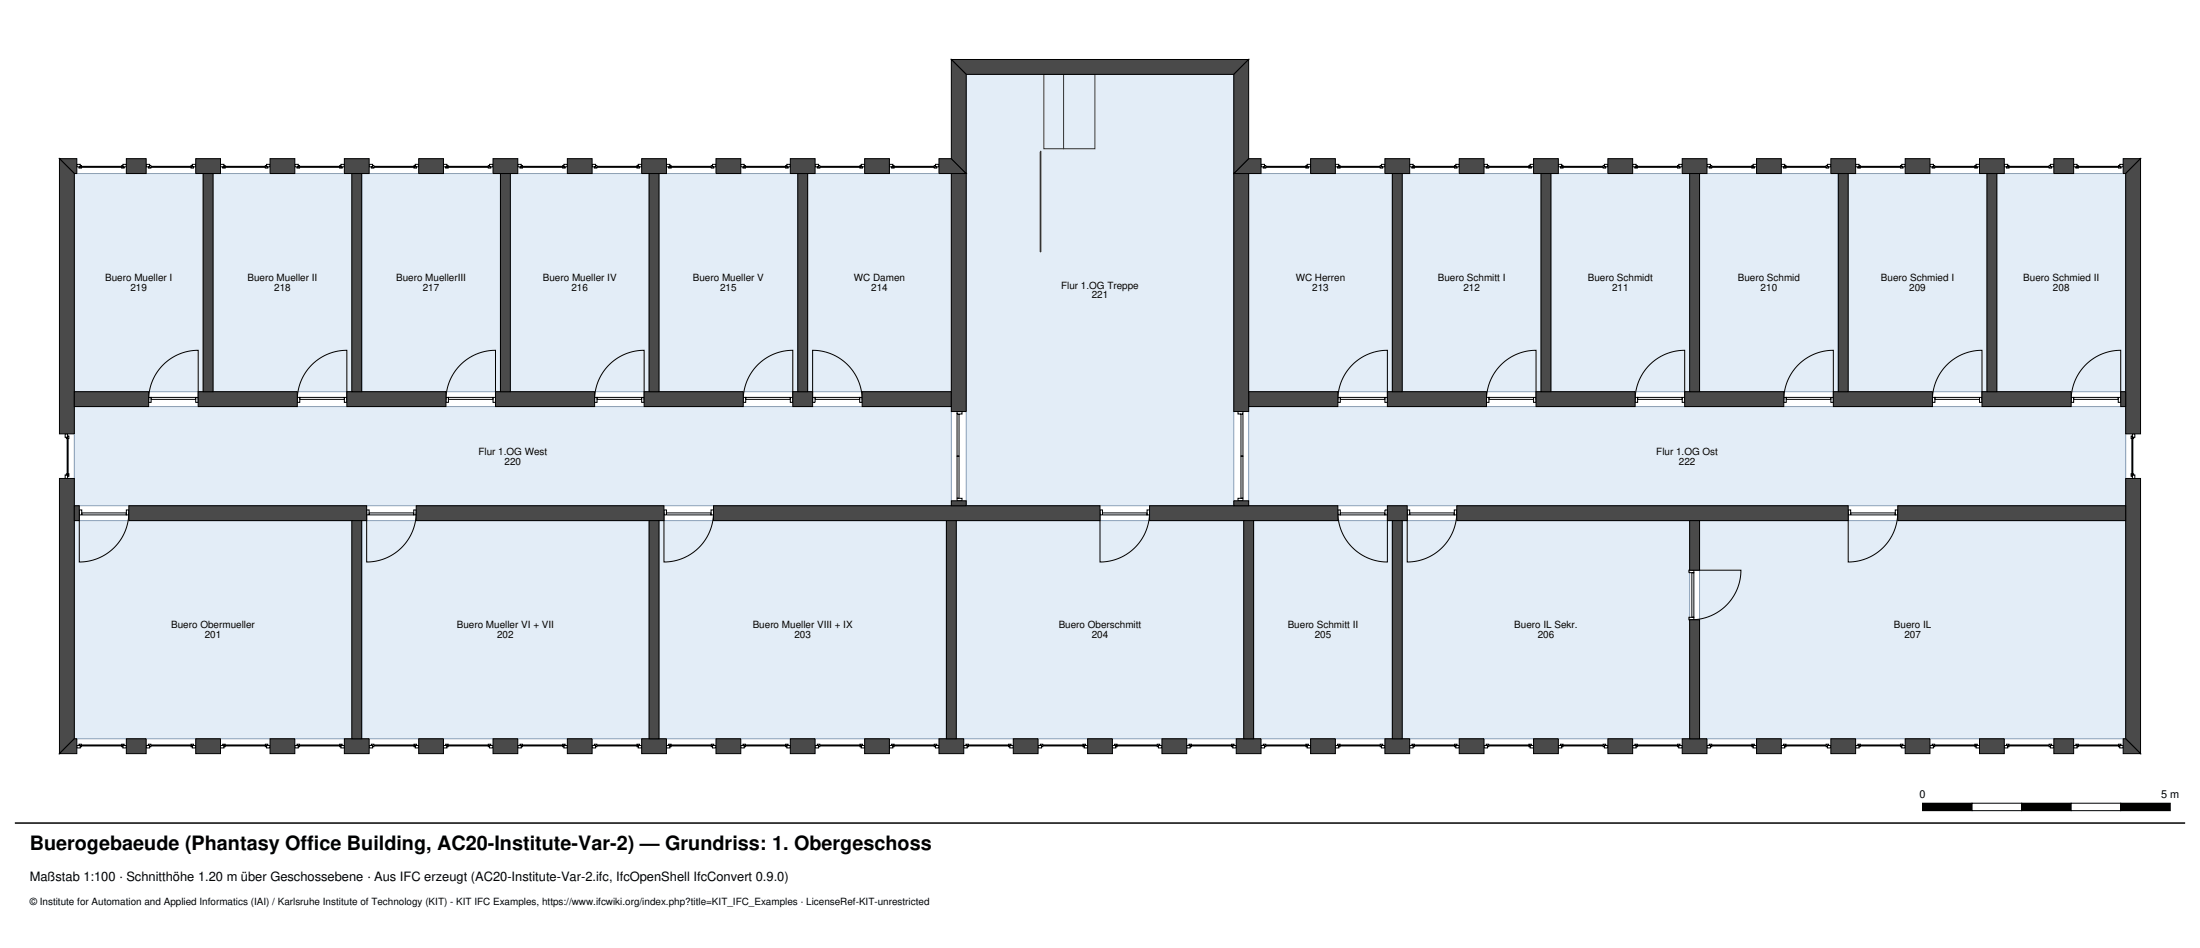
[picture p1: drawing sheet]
<svg xmlns="http://www.w3.org/2000/svg" width="444mm" height="191mm" viewBox="0 0 444 191" stroke-linecap="round" stroke-linejoin="round" font-family="sans-serif">
<path d="M15 82h177v20h-177z" fill="#e3edf7"/>
<path d="M15 82h177v20h-177z" fill="none" stroke="#8aa0b8" stroke-width=".2"/>
<path d="M163 35h29v44h-29z" fill="#e3edf7"/>
<path d="M163 35h29v44h-29z" fill="none" stroke="#8aa0b8" stroke-width=".2"/>
<path d="M252 35h29v44h-29z" fill="#e3edf7"/>
<path d="M252 35h29v44h-29z" fill="none" stroke="#8aa0b8" stroke-width=".2"/>
<path d="M252 82h177v20h-177z" fill="#e3edf7"/>
<path d="M252 82h177v20h-177z" fill="none" stroke="#8aa0b8" stroke-width=".2"/>
<path d="M313 35h28v44h-28z" fill="#e3edf7"/>
<path d="M313 35h28v44h-28z" fill="none" stroke="#8aa0b8" stroke-width=".2"/>
<path d="M195 15h54v87h-54z" fill="#e3edf7"/>
<path d="M195 15h54v87h-54z" fill="none" stroke="#8aa0b8" stroke-width=".2"/>
<path d="M343 105h86v44h-86z" fill="#e3edf7"/>
<path d="M343 105h86v44h-86z" fill="none" stroke="#8aa0b8" stroke-width=".2"/>
<path d="M283 105h58v44h-58z" fill="#e3edf7"/>
<path d="M283 105h58v44h-58z" fill="none" stroke="#8aa0b8" stroke-width=".2"/>
<path d="M343 35h28v44h-28z" fill="#e3edf7"/>
<path d="M343 35h28v44h-28z" fill="none" stroke="#8aa0b8" stroke-width=".2"/>
<path d="M15 35h26v44h-26z" fill="#e3edf7"/>
<path d="M15 35h26v44h-26z" fill="none" stroke="#8aa0b8" stroke-width=".2"/>
<path d="M43 35h28v44h-28z" fill="#e3edf7"/>
<path d="M43 35h28v44h-28z" fill="none" stroke="#8aa0b8" stroke-width=".2"/>
<path d="M73 35h28v44h-28z" fill="#e3edf7"/>
<path d="M73 35h28v44h-28z" fill="none" stroke="#8aa0b8" stroke-width=".2"/>
<path d="M133 35h28v44h-28z" fill="#e3edf7"/>
<path d="M133 35h28v44h-28z" fill="none" stroke="#8aa0b8" stroke-width=".2"/>
<path d="M193 105h58v44h-58z" fill="#e3edf7"/>
<path d="M193 105h58v44h-58z" fill="none" stroke="#8aa0b8" stroke-width=".2"/>
<path d="M15 105h56v44h-56z" fill="#e3edf7"/>
<path d="M15 105h56v44h-56z" fill="none" stroke="#8aa0b8" stroke-width=".2"/>
<path d="M403 35h26v44h-26z" fill="#e3edf7"/>
<path d="M403 35h26v44h-26z" fill="none" stroke="#8aa0b8" stroke-width=".2"/>
<path d="M73 105h58v44h-58z" fill="#e3edf7"/>
<path d="M73 105h58v44h-58z" fill="none" stroke="#8aa0b8" stroke-width=".2"/>
<path d="M133 105h58v44h-58z" fill="#e3edf7"/>
<path d="M133 105h58v44h-58z" fill="none" stroke="#8aa0b8" stroke-width=".2"/>
<path d="M373 35h28v44h-28z" fill="#e3edf7"/>
<path d="M373 35h28v44h-28z" fill="none" stroke="#8aa0b8" stroke-width=".2"/>
<path d="M283 35h28v44h-28z" fill="#e3edf7"/>
<path d="M283 35h28v44h-28z" fill="none" stroke="#8aa0b8" stroke-width=".2"/>
<path d="M253 105h28v44h-28z" fill="#e3edf7"/>
<path d="M253 105h28v44h-28z" fill="none" stroke="#8aa0b8" stroke-width=".2"/>
<path d="M103 35h28v44h-28z" fill="#e3edf7"/>
<path d="M103 35h28v44h-28z" fill="none" stroke="#8aa0b8" stroke-width=".2"/>
<path d="M214.6 15v15h6.4v-15h-10.3v15h3.9M209.9 30.5h.2v20.3h-.2v-20.2" fill="none" stroke="#333" stroke-width=".2"/>
<path d="M29.5 33.1h.7v.3h.2v.5h-.5v-.3h-.4zM38.6 33.4h.2v-.3h.7v.5h-.4v.3h-.5v-.3h.5h-.5zM29.9 33.6h.3v-.2zM30.2 33.6h.2zM38.8 33.4v.2z" fill="#fff"/>
<path d="M29.5 33.1h.7v.3h.2v.5h-.5v-.3h-.4zM30.2 33.4v.2h-.3M30.2 33.6h.2M38.6 33.6v-.2h.2v-.3h.7v.5h-.4v.3h-.5v-.3h.5M38.8 33.4v.2" fill="none" stroke="#000" stroke-width=".2"/>
<path d="M30.4 33.5h8.2v.2h-8.2z" fill="#fff"/>
<path d="M30.4 33.5h8.2v.2h-8.2z" fill="none" stroke="#000" stroke-width=".2"/>
<path d="M44.5 33.1h.7v.3h.2v.5h-.5v-.3h-.4zM53.6 33.4h.2v-.3h.7v.5h-.4v.3h-.5v-.3h.5h-.5zM44.9 33.6h.3v-.2zM45.2 33.6h.2zM53.8 33.4v.2z" fill="#fff"/>
<path d="M44.5 33.1h.7v.3h.2v.5h-.5v-.3h-.4zM45.2 33.4v.2h-.3M45.2 33.6h.2M53.6 33.6v-.2h.2v-.3h.7v.5h-.4v.3h-.5v-.3h.5M53.8 33.4v.2" fill="none" stroke="#000" stroke-width=".2"/>
<path d="M45.4 33.5h8.2v.2h-8.2z" fill="#fff"/>
<path d="M45.4 33.5h8.2v.2h-8.2z" fill="none" stroke="#000" stroke-width=".2"/>
<path d="M59.5 33.1h.7v.3h.3v.5h-.5v-.3h-.5zM68.5 33.4h.3v-.3h.7v.5h-.5v.3h-.5v-.3h.5h-.5zM60 33.6h.2v-.2zM60.2 33.6h.3zM68.8 33.4v.2z" fill="#fff"/>
<path d="M59.5 33.1h.7v.3h.3v.5h-.5v-.3h-.5zM60.2 33.4v.2h-.2M60.2 33.6h.3M68.5 33.6v-.2h.3v-.3h.7v.5h-.5v.3h-.5v-.3h.5M68.8 33.4v.2" fill="none" stroke="#000" stroke-width=".2"/>
<path d="M60.5 33.5h8v.2h-8z" fill="#fff"/>
<path d="M60.5 33.5h8v.2h-8z" fill="none" stroke="#000" stroke-width=".2"/>
<path d="M74.5 33.1h.7v.3h.3v.5h-.5v-.3h-.5zM83.5 33.4h.3v-.3h.7v.5h-.5v.3h-.5v-.3h.5h-.5zM75 33.6h.2v-.2zM75.2 33.6h.3zM83.8 33.4v.2z" fill="#fff"/>
<path d="M74.5 33.1h.7v.3h.3v.5h-.5v-.3h-.5zM75.2 33.4v.2h-.2M75.2 33.6h.3M83.5 33.6v-.2h.3v-.3h.7v.5h-.5v.3h-.5v-.3h.5M83.8 33.4v.2" fill="none" stroke="#000" stroke-width=".2"/>
<path d="M75.5 33.5h8v.2h-8z" fill="#fff"/>
<path d="M75.5 33.5h8v.2h-8z" fill="none" stroke="#000" stroke-width=".2"/>
<path d="M89.5 33.1h.7v.3h.3v.5h-.5v-.3h-.5zM98.5 33.4h.3v-.3h.7v.5h-.5v.3h-.5v-.3h.5h-.5zM90 33.6h.2v-.2zM90.2 33.6h.3zM98.8 33.4v.2z" fill="#fff"/>
<path d="M89.5 33.1h.7v.3h.3v.5h-.5v-.3h-.5zM90.2 33.4v.2h-.2M90.2 33.6h.3M98.5 33.6v-.2h.3v-.3h.7v.5h-.5v.3h-.5v-.3h.5M98.8 33.4v.2" fill="none" stroke="#000" stroke-width=".2"/>
<path d="M90.5 33.5h8v.2h-8z" fill="#fff"/>
<path d="M90.5 33.5h8v.2h-8z" fill="none" stroke="#000" stroke-width=".2"/>
<path d="M104.5 33.1h.7v.3h.3v.5h-.5v-.3h-.5zM113.5 33.4h.3v-.3h.7v.5h-.5v.3h-.5v-.3h.5h-.5zM105 33.6h.2v-.2zM105.2 33.6h.3zM113.8 33.4v.2z" fill="#fff"/>
<path d="M104.5 33.1h.7v.3h.3v.5h-.5v-.3h-.5zM105.2 33.4v.2h-.2M105.2 33.6h.3M113.5 33.6v-.2h.3v-.3h.7v.5h-.5v.3h-.5v-.3h.5M113.8 33.4v.2" fill="none" stroke="#000" stroke-width=".2"/>
<path d="M105.5 33.5h8v.2h-8z" fill="#fff"/>
<path d="M105.5 33.5h8v.2h-8z" fill="none" stroke="#000" stroke-width=".2"/>
<path d="M119.5 33.1h.7v.3h.3v.5h-.5v-.3h-.5zM128.5 33.4h.3v-.3h.7v.5h-.5v.3h-.5v-.3h.5h-.5zM120 33.6h.2v-.2zM120.2 33.6h.3zM128.8 33.4v.2z" fill="#fff"/>
<path d="M119.5 33.1h.7v.3h.3v.5h-.5v-.3h-.5zM120.2 33.4v.2h-.2M120.2 33.6h.3M128.5 33.6v-.2h.3v-.3h.7v.5h-.5v.3h-.5v-.3h.5M128.8 33.4v.2" fill="none" stroke="#000" stroke-width=".2"/>
<path d="M120.5 33.5h8v.2h-8z" fill="#fff"/>
<path d="M120.5 33.5h8v.2h-8z" fill="none" stroke="#000" stroke-width=".2"/>
<path d="M134.5 33.1h.7v.3h.3v.5h-.5v-.3h-.5zM143.5 33.4h.3v-.3h.7v.5h-.5v.3h-.5v-.3h.5h-.5zM135 33.6h.2v-.2zM135.2 33.6h.3zM143.8 33.4v.2z" fill="#fff"/>
<path d="M134.5 33.1h.7v.3h.3v.5h-.5v-.3h-.5zM135.2 33.4v.2h-.2M135.2 33.6h.3M143.5 33.6v-.2h.3v-.3h.7v.5h-.5v.3h-.5v-.3h.5M143.8 33.4v.2" fill="none" stroke="#000" stroke-width=".2"/>
<path d="M135.5 33.5h8v.2h-8z" fill="#fff"/>
<path d="M135.5 33.5h8v.2h-8z" fill="none" stroke="#000" stroke-width=".2"/>
<path d="M149.5 33.1h.7v.3h.3v.5h-.5v-.3h-.5zM158.5 33.4h.3v-.3h.7v.5h-.5v.3h-.5v-.3h.5h-.5zM150 33.6h.2v-.2zM150.2 33.6h.3zM158.8 33.4v.2z" fill="#fff"/>
<path d="M149.5 33.1h.7v.3h.3v.5h-.5v-.3h-.5zM150.2 33.4v.2h-.2M150.2 33.6h.3M158.5 33.6v-.2h.3v-.3h.7v.5h-.5v.3h-.5v-.3h.5M158.8 33.4v.2" fill="none" stroke="#000" stroke-width=".2"/>
<path d="M150.5 33.5h8v.2h-8z" fill="#fff"/>
<path d="M150.5 33.5h8v.2h-8z" fill="none" stroke="#000" stroke-width=".2"/>
<path d="M164.5 33.1h.7v.3h.3v.5h-.5v-.3h-.5zM173.5 33.4h.3v-.3h.7v.5h-.5v.3h-.5v-.3h.5h-.5zM165 33.6h.2v-.2zM165.2 33.6h.3zM173.8 33.4v.2z" fill="#fff"/>
<path d="M164.5 33.1h.7v.3h.3v.5h-.5v-.3h-.5zM165.2 33.4v.2h-.2M165.2 33.6h.3M173.5 33.6v-.2h.3v-.3h.7v.5h-.5v.3h-.5v-.3h.5M173.8 33.4v.2" fill="none" stroke="#000" stroke-width=".2"/>
<path d="M165.5 33.5h8v.2h-8z" fill="#fff"/>
<path d="M165.5 33.5h8v.2h-8z" fill="none" stroke="#000" stroke-width=".2"/>
<path d="M179.5 33.1h.7v.3h.3v.5h-.5v-.3h-.5zM188.5 33.4h.3v-.3h.7v.5h-.5v.3h-.5v-.3h.5h-.5zM180 33.6h.2v-.2zM180.2 33.6h.3zM188.8 33.4v.2z" fill="#fff"/>
<path d="M179.5 33.1h.7v.3h.3v.5h-.5v-.3h-.5zM180.2 33.4v.2h-.2M180.2 33.6h.3M188.5 33.6v-.2h.3v-.3h.7v.5h-.5v.3h-.5v-.3h.5M188.8 33.4v.2" fill="none" stroke="#000" stroke-width=".2"/>
<path d="M180.5 33.5h8v.2h-8z" fill="#fff"/>
<path d="M180.5 33.5h8v.2h-8z" fill="none" stroke="#000" stroke-width=".2"/>
<path d="M15.5 33.1h.7v.3h.2v.5h-.5v-.3h-.4zM24.6 33.4h.2v-.3h.7v.5h-.4v.3h-.5v-.3h.5h-.5zM15.9 33.6h.3v-.2zM16.2 33.6h.2zM24.8 33.4v.2z" fill="#fff"/>
<path d="M15.5 33.1h.7v.3h.2v.5h-.5v-.3h-.4zM16.2 33.4v.2h-.3M16.2 33.6h.2M24.6 33.6v-.2h.2v-.3h.7v.5h-.4v.3h-.5v-.3h.5M24.8 33.4v.2" fill="none" stroke="#000" stroke-width=".2"/>
<path d="M16.4 33.5h8.2v.2h-8.2z" fill="#fff"/>
<path d="M16.4 33.5h8.2v.2h-8.2z" fill="none" stroke="#000" stroke-width=".2"/>
<path d="M269.5 33.1h.7v.3h.3v.5h-.5v-.3h-.5zM278.8 33.1h.7v.5h-.5v.3h-.5v-.3h.5h-.5v-.2h.3zM270 33.6h.2v-.2zM270.2 33.6h.3zM278.8 33.4v.2z" fill="#fff"/>
<path d="M269.5 33.1h.7v.3h.3v.5h-.5v-.3h-.5zM270.2 33.4v.2h-.2M270.2 33.6h.3M278.5 33.6v-.2h.3v-.3h.7v.5h-.5v.3h-.5v-.3h.5M278.8 33.4v.2" fill="none" stroke="#000" stroke-width=".2"/>
<path d="M270.5 33.5h8v.2h-8z" fill="#fff"/>
<path d="M270.5 33.5h8v.2h-8z" fill="none" stroke="#000" stroke-width=".2"/>
<path d="M284.5 33.1h.7v.3h.3v.5h-.5v-.3h-.5zM293.8 33.1h.7v.5h-.5v.3h-.5v-.3h.5h-.5v-.2h.3zM285 33.6h.2v-.2zM285.2 33.6h.3zM293.8 33.4v.2z" fill="#fff"/>
<path d="M284.5 33.1h.7v.3h.3v.5h-.5v-.3h-.5zM285.2 33.4v.2h-.2M285.2 33.6h.3M293.5 33.6v-.2h.3v-.3h.7v.5h-.5v.3h-.5v-.3h.5M293.8 33.4v.2" fill="none" stroke="#000" stroke-width=".2"/>
<path d="M285.5 33.5h8v.2h-8z" fill="#fff"/>
<path d="M285.5 33.5h8v.2h-8z" fill="none" stroke="#000" stroke-width=".2"/>
<path d="M299.5 33.1h.7v.3h.3v.5h-.5v-.3h-.5zM308.5 33.4h.3v-.3h.7v.5h-.5v.3h-.5v-.3h.5h-.5zM300 33.6h.2v-.2zM300.2 33.6h.3zM308.8 33.4v.2z" fill="#fff"/>
<path d="M299.5 33.1h.7v.3h.3v.5h-.5v-.3h-.5zM300.2 33.4v.2h-.2M300.2 33.6h.3M308.5 33.6v-.2h.3v-.3h.7v.5h-.5v.3h-.5v-.3h.5M308.8 33.4v.2" fill="none" stroke="#000" stroke-width=".2"/>
<path d="M300.5 33.5h8v.2h-8z" fill="#fff"/>
<path d="M300.5 33.5h8v.2h-8z" fill="none" stroke="#000" stroke-width=".2"/>
<path d="M314.5 33.1h.7v.3h.3v.5h-.5v-.3h-.5zM323.5 33.4h.3v-.3h.7v.5h-.5v.3h-.5v-.3h.5h-.5zM315 33.6h.2v-.2zM315.2 33.6h.3zM323.8 33.4v.2z" fill="#fff"/>
<path d="M314.5 33.1h.7v.3h.3v.5h-.5v-.3h-.5zM315.2 33.4v.2h-.2M315.2 33.6h.3M323.5 33.6v-.2h.3v-.3h.7v.5h-.5v.3h-.5v-.3h.5M323.8 33.4v.2" fill="none" stroke="#000" stroke-width=".2"/>
<path d="M315.5 33.5h8v.2h-8z" fill="#fff"/>
<path d="M315.5 33.5h8v.2h-8z" fill="none" stroke="#000" stroke-width=".2"/>
<path d="M329.5 33.1h.7v.3h.3v.5h-.5v-.3h-.5zM338.5 33.4h.3v-.3h.7v.5h-.5v.3h-.5v-.3h.5h-.5zM330 33.6h.2v-.2zM330.2 33.6h.3zM338.8 33.4v.2z" fill="#fff"/>
<path d="M329.5 33.1h.7v.3h.3v.5h-.5v-.3h-.5zM330.2 33.4v.2h-.2M330.2 33.6h.3M338.5 33.6v-.2h.3v-.3h.7v.5h-.5v.3h-.5v-.3h.5M338.8 33.4v.2" fill="none" stroke="#000" stroke-width=".2"/>
<path d="M330.5 33.5h8v.2h-8z" fill="#fff"/>
<path d="M330.5 33.5h8v.2h-8z" fill="none" stroke="#000" stroke-width=".2"/>
<path d="M344.5 33.1h.7v.3h.3v.5h-.5v-.3h-.5zM353.5 33.4h.3v-.3h.7v.5h-.5v.3h-.5v-.3h.5h-.5zM345 33.6h.2v-.2zM345.2 33.6h.3zM353.8 33.4v.2z" fill="#fff"/>
<path d="M344.5 33.1h.7v.3h.3v.5h-.5v-.3h-.5zM345.2 33.4v.2h-.2M345.2 33.6h.3M353.5 33.6v-.2h.3v-.3h.7v.5h-.5v.3h-.5v-.3h.5M353.8 33.4v.2" fill="none" stroke="#000" stroke-width=".2"/>
<path d="M345.5 33.5h8v.2h-8z" fill="#fff"/>
<path d="M345.5 33.5h8v.2h-8z" fill="none" stroke="#000" stroke-width=".2"/>
<path d="M359.5 33.1h.7v.3h.3v.5h-.5v-.3h-.5zM368.5 33.4h.3v-.3h.7v.5h-.5v.3h-.5v-.3h.5h-.5zM360 33.6h.2v-.2zM360.2 33.6h.3zM368.8 33.4v.2z" fill="#fff"/>
<path d="M359.5 33.1h.7v.3h.3v.5h-.5v-.3h-.5zM360.2 33.4v.2h-.2M360.2 33.6h.3M368.5 33.6v-.2h.3v-.3h.7v.5h-.5v.3h-.5v-.3h.5M368.8 33.4v.2" fill="none" stroke="#000" stroke-width=".2"/>
<path d="M360.5 33.5h8v.2h-8z" fill="#fff"/>
<path d="M360.5 33.5h8v.2h-8z" fill="none" stroke="#000" stroke-width=".2"/>
<path d="M374.5 33.1h.7v.3h.3v.5h-.5v-.3h-.5zM383.5 33.4h.3v-.3h.7v.5h-.5v.3h-.5v-.3h.5h-.5zM375 33.6h.2v-.2zM375.2 33.6h.3zM383.8 33.4v.2z" fill="#fff"/>
<path d="M374.5 33.1h.7v.3h.3v.5h-.5v-.3h-.5zM375.2 33.4v.2h-.2M375.2 33.6h.3M383.5 33.6v-.2h.3v-.3h.7v.5h-.5v.3h-.5v-.3h.5M383.8 33.4v.2" fill="none" stroke="#000" stroke-width=".2"/>
<path d="M375.5 33.5h8v.2h-8z" fill="#fff"/>
<path d="M375.5 33.5h8v.2h-8z" fill="none" stroke="#000" stroke-width=".2"/>
<path d="M389.5 33.1h.7v.3h.3v.5h-.5v-.3h-.5zM398.5 33.4h.3v-.3h.7v.5h-.5v.3h-.5v-.3h.5h-.5zM390 33.6h.2v-.2zM390.2 33.6h.3zM398.8 33.4v.2z" fill="#fff"/>
<path d="M389.5 33.1h.7v.3h.3v.5h-.5v-.3h-.5zM390.2 33.4v.2h-.2M390.2 33.6h.3M398.5 33.6v-.2h.3v-.3h.7v.5h-.5v.3h-.5v-.3h.5M398.8 33.4v.2" fill="none" stroke="#000" stroke-width=".2"/>
<path d="M390.5 33.5h8v.2h-8z" fill="#fff"/>
<path d="M390.5 33.5h8v.2h-8z" fill="none" stroke="#000" stroke-width=".2"/>
<path d="M404.5 33.1h.7v.3h.3v.5h-.5v-.3h-.5zM413.5 33.4h.3v-.3h.7v.5h-.5v.3h-.5v-.3h.5h-.5zM405 33.6h.2v-.2zM405.2 33.6h.3zM413.8 33.4v.2z" fill="#fff"/>
<path d="M404.5 33.1h.7v.3h.3v.5h-.5v-.3h-.5zM405.2 33.4v.2h-.2M405.2 33.6h.3M413.5 33.6v-.2h.3v-.3h.7v.5h-.5v.3h-.5v-.3h.5M413.8 33.4v.2" fill="none" stroke="#000" stroke-width=".2"/>
<path d="M405.5 33.5h8v.2h-8z" fill="#fff"/>
<path d="M405.5 33.5h8v.2h-8z" fill="none" stroke="#000" stroke-width=".2"/>
<path d="M254.5 33.1h.7v.3h.3v.5h-.5v-.3h-.5zM263.8 33.1h.7v.5h-.5v.3h-.5v-.3h.5h-.5v-.2h.3zM255.2 33.4l-.2 .2h.2zM255.2 33.6h.3zM263.8 33.4v.2z" fill="#fff"/>
<path d="M254.5 33.1h.7v.3h.3v.5h-.5v-.3h-.5zM255.2 33.4v.2h-.2M255.2 33.6h.3M263.5 33.6v-.2h.3v-.3h.7v.5h-.5v.3h-.5v-.3h.5M263.8 33.4v.2" fill="none" stroke="#000" stroke-width=".2"/>
<path d="M255.5 33.5h8v.2h-8z" fill="#fff"/>
<path d="M255.5 33.5h8v.2h-8z" fill="none" stroke="#000" stroke-width=".2"/>
<path d="M418.5 33.1h.7v.3h.3v.5h-.5v-.3h-.5zM427.5 33.4h.3v-.3h.7v.5h-.5v.3h-.5v-.3h.5h-.5zM419 33.6h.2v-.2zM419.2 33.6h.3zM427.8 33.4v.2z" fill="#fff"/>
<path d="M418.5 33.1h.7v.3h.3v.5h-.5v-.3h-.5zM419.2 33.4v.2h-.2M419.2 33.6h.3M427.5 33.6v-.2h.3v-.3h.7v.5h-.5v.3h-.5v-.3h.5M427.8 33.4v.2" fill="none" stroke="#000" stroke-width=".2"/>
<path d="M419.5 33.5h8v.2h-8z" fill="#fff"/>
<path d="M419.5 33.5h8v.2h-8z" fill="none" stroke="#000" stroke-width=".2"/>
<path d="M430.3 87.5h.5v.7h-.2v.3h-.5v-.5h.2zM430.1 95.5h.2v.5v-.5h.3v.3h.2v.7h-.5v-.5h-.2zM430.3 88v.2h.3zM430.3 88.2v.3zM430.3 95.8h.3z" fill="#fff"/>
<path d="M430.3 87.5h.5v.7h-.2v.3h-.5v-.5h.2zM430.3 95.5h.3v.3h.2v.7h-.5v-.5h-.2v-.5h.2v.5M430.3 88v.2h.3M430.3 88.2v.3M430.3 95.8h.3" fill="none" stroke="#000" stroke-width=".2"/>
<path d="M430.3 88.5h.2v7h-.2z" fill="#fff"/>
<path d="M430.3 88.5h.2v7h-.2z" fill="none" stroke="#000" stroke-width=".2"/>
<path d="M13.1 95.8h.3v-.3h.5v.5h-.3v.5h-.5zM13.1 87.5h.5v.5h.3v.5h-.3v-.5v.5h-.2v-.3h-.3zM13.4 95.8l.2 .2v-.2zM13.6 95.5v.3zM13.4 88.2h.2z" fill="#fff"/>
<path d="M13.1 95.8h.3v-.3h.5v.5h-.3v.5h-.5zM13.4 95.8h.2v.2M13.4 88.2h.2M13.6 88v.5h.3v-.5h-.3v-.5h-.5v.7h.3v.3h.2M13.6 95.5v.3" fill="none" stroke="#000" stroke-width=".2"/>
<path d="M13.6 88.5h.1v7h-.1z" fill="#fff"/>
<path d="M13.6 88.5h.1v7h-.1z" fill="none" stroke="#000" stroke-width=".2"/>
<path d="M38.6 150.1h.5v.2h.4v.5h-.7v-.2h-.2zM29.5 150.3h.4v-.2h.5v.2h-.5h.5v.3h-.2v.2h-.7zM38.8 150.3v.3l.3-.3zM38.6 150.3h.2zM30.2 150.3v.3z" fill="#fff"/>
<path d="M29.9 150.3h.5v-.2h-.5v.2h-.4v.5h.7v-.2h.2v-.3M30.2 150.3v.3M38.6 150.1h.5v.2h.4v.5h-.7v-.2h-.2zM38.6 150.3h.2M39.1 150.3h-.3v.3" fill="none" stroke="#000" stroke-width=".2"/>
<path d="M30.4 150.2h8.2v.3h-8.2z" fill="#fff"/>
<path d="M30.4 150.2h8.2v.3h-8.2z" fill="none" stroke="#000" stroke-width=".2"/>
<path d="M53.6 150.1h.5v.2h.4v.5h-.7v-.2h-.2zM44.5 150.3h.4v-.2h.5v.2h-.5h.5v.3h-.2v.2h-.7zM53.8 150.3v.3l.3-.3zM53.6 150.3h.2zM45.2 150.3v.3z" fill="#fff"/>
<path d="M44.9 150.3h.5v-.2h-.5v.2h-.4v.5h.7v-.2h.2v-.3M45.2 150.3v.3M53.6 150.1h.5v.2h.4v.5h-.7v-.2h-.2zM53.6 150.3h.2M54.1 150.3h-.3v.3" fill="none" stroke="#000" stroke-width=".2"/>
<path d="M45.4 150.2h8.2v.3h-8.2z" fill="#fff"/>
<path d="M45.4 150.2h8.2v.3h-8.2z" fill="none" stroke="#000" stroke-width=".2"/>
<path d="M68.5 150.1h.5v.2h.5v.5h-.7v-.2h-.3zM59.5 150.3h.5v-.2h.5v.2h-.5h.5v.3h-.3v.2h-.7zM68.8 150.3v.3l.2-.3zM68.5 150.3h.3zM60.2 150.3v.3z" fill="#fff"/>
<path d="M60 150.3h.5v-.2h-.5v.2h-.5v.5h.7v-.2h.3v-.3M60.2 150.3v.3M68.5 150.1h.5v.2h.5v.5h-.7v-.2h-.3zM68.5 150.3h.3M69 150.3h-.2v.3" fill="none" stroke="#000" stroke-width=".2"/>
<path d="M60.5 150.2h8v.3h-8z" fill="#fff"/>
<path d="M60.5 150.2h8v.3h-8z" fill="none" stroke="#000" stroke-width=".2"/>
<path d="M83.5 150.1h.5v.2h.5v.5h-.7v-.2h-.3zM74.5 150.3h.5v-.2h.5v.2h-.5h.5v.3h-.3v.2h-.7zM83.8 150.3v.3l.2-.3zM83.5 150.3h.3zM75.2 150.3v.3z" fill="#fff"/>
<path d="M75 150.3h.5v-.2h-.5v.2h-.5v.5h.7v-.2h.3v-.3M75.2 150.3v.3M83.5 150.1h.5v.2h.5v.5h-.7v-.2h-.3zM83.5 150.3h.3M84 150.3h-.2v.3" fill="none" stroke="#000" stroke-width=".2"/>
<path d="M75.5 150.2h8v.3h-8z" fill="#fff"/>
<path d="M75.5 150.2h8v.3h-8z" fill="none" stroke="#000" stroke-width=".2"/>
<path d="M98.5 150.1h.5v.2h.5v.5h-.7v-.2h-.3zM89.5 150.3h.5v-.2h.5v.2h-.5h.5v.3h-.3v.2h-.7zM98.8 150.3v.3l.2-.3zM98.5 150.3h.3zM90.2 150.3v.3z" fill="#fff"/>
<path d="M90 150.3h.5v-.2h-.5v.2h-.5v.5h.7v-.2h.3v-.3M90.2 150.3v.3M98.5 150.1h.5v.2h.5v.5h-.7v-.2h-.3zM98.5 150.3h.3M99 150.3h-.2v.3" fill="none" stroke="#000" stroke-width=".2"/>
<path d="M90.5 150.2h8v.3h-8z" fill="#fff"/>
<path d="M90.5 150.2h8v.3h-8z" fill="none" stroke="#000" stroke-width=".2"/>
<path d="M113.5 150.1h.5v.2h.5v.5h-.7v-.2h-.3zM104.5 150.3h.5v-.2h.5v.2h-.5h.5v.3h-.3v.2h-.7zM113.8 150.3v.3l.2-.3zM113.5 150.3h.3zM105.2 150.3v.3z" fill="#fff"/>
<path d="M105 150.3h.5v-.2h-.5v.2h-.5v.5h.7v-.2h.3v-.3M105.2 150.3v.3M113.5 150.1h.5v.2h.5v.5h-.7v-.2h-.3zM113.5 150.3h.3M114 150.3h-.2v.3" fill="none" stroke="#000" stroke-width=".2"/>
<path d="M105.5 150.2h8v.3h-8z" fill="#fff"/>
<path d="M105.5 150.2h8v.3h-8z" fill="none" stroke="#000" stroke-width=".2"/>
<path d="M128.5 150.1h.5v.2h.5v.5h-.7v-.2h-.3zM119.5 150.3h.5v-.2h.5v.2h-.5h.5v.3h-.3v.2h-.7zM128.8 150.3v.3l.2-.3zM128.5 150.3h.3zM120.2 150.3v.3z" fill="#fff"/>
<path d="M120 150.3h.5v-.2h-.5v.2h-.5v.5h.7v-.2h.3v-.3M120.2 150.3v.3M128.5 150.1h.5v.2h.5v.5h-.7v-.2h-.3zM128.5 150.3h.3M129 150.3h-.2v.3" fill="none" stroke="#000" stroke-width=".2"/>
<path d="M120.5 150.2h8v.3h-8z" fill="#fff"/>
<path d="M120.5 150.2h8v.3h-8z" fill="none" stroke="#000" stroke-width=".2"/>
<path d="M143.5 150.1h.5v.2h.5v.5h-.7v-.2h-.3zM134.5 150.3h.5v-.2h.5v.2h-.5h.5v.3h-.3v.2h-.7zM143.8 150.3v.3l.2-.3zM143.5 150.3h.3zM135.2 150.3v.3z" fill="#fff"/>
<path d="M135 150.3h.5v-.2h-.5v.2h-.5v.5h.7v-.2h.3v-.3M135.2 150.3v.3M143.5 150.1h.5v.2h.5v.5h-.7v-.2h-.3zM143.5 150.3h.3M144 150.3h-.2v.3" fill="none" stroke="#000" stroke-width=".2"/>
<path d="M135.5 150.2h8v.3h-8z" fill="#fff"/>
<path d="M135.5 150.2h8v.3h-8z" fill="none" stroke="#000" stroke-width=".2"/>
<path d="M158.5 150.1h.5v.2h.5v.5h-.7v-.2h-.3zM149.5 150.3h.5v-.2h.5v.2h-.5h.5v.3h-.3v.2h-.7zM158.8 150.3v.3l.2-.3zM158.5 150.3h.3zM150.2 150.3v.3z" fill="#fff"/>
<path d="M150 150.3h.5v-.2h-.5v.2h-.5v.5h.7v-.2h.3v-.3M150.2 150.3v.3M158.5 150.1h.5v.2h.5v.5h-.7v-.2h-.3zM158.5 150.3h.3M159 150.3h-.2v.3" fill="none" stroke="#000" stroke-width=".2"/>
<path d="M150.5 150.2h8v.3h-8z" fill="#fff"/>
<path d="M150.5 150.2h8v.3h-8z" fill="none" stroke="#000" stroke-width=".2"/>
<path d="M173.5 150.1h.5v.2h.5v.5h-.7v-.2h-.3zM164.5 150.3h.5v-.2h.5v.2h-.5h.5v.3h-.3v.2h-.7zM173.8 150.3v.3l.2-.3zM173.5 150.3h.3zM165.2 150.3v.3z" fill="#fff"/>
<path d="M165 150.3h.5v-.2h-.5v.2h-.5v.5h.7v-.2h.3v-.3M165.2 150.3v.3M173.5 150.1h.5v.2h.5v.5h-.7v-.2h-.3zM173.5 150.3h.3M174 150.3h-.2v.3" fill="none" stroke="#000" stroke-width=".2"/>
<path d="M165.5 150.2h8v.3h-8z" fill="#fff"/>
<path d="M165.5 150.2h8v.3h-8z" fill="none" stroke="#000" stroke-width=".2"/>
<path d="M188.5 150.1h.5v.2h.5v.5h-.7v-.2h-.3zM179.5 150.3h.5v-.2h.5v.2h-.5h.5v.3h-.3v.2h-.7zM188.8 150.3v.3l.2-.3zM188.5 150.3h.3zM180.2 150.3v.3z" fill="#fff"/>
<path d="M180 150.3h.5v-.2h-.5v.2h-.5v.5h.7v-.2h.3v-.3M180.2 150.3v.3M188.5 150.1h.5v.2h.5v.5h-.7v-.2h-.3zM188.5 150.3h.3M189 150.3h-.2v.3" fill="none" stroke="#000" stroke-width=".2"/>
<path d="M180.5 150.2h8v.3h-8z" fill="#fff"/>
<path d="M180.5 150.2h8v.3h-8z" fill="none" stroke="#000" stroke-width=".2"/>
<path d="M203.5 150.1h.5v.2h.5v.5h-.7v-.2h-.3zM194.5 150.3h.5v-.2h.5v.2h-.5h.5v.3h-.3v.2h-.7zM203.8 150.3v.3l.2-.3zM203.5 150.3h.3zM195.2 150.3v.3z" fill="#fff"/>
<path d="M195 150.3h.5v-.2h-.5v.2h-.5v.5h.7v-.2h.3v-.3M195.2 150.3v.3M203.5 150.1h.5v.2h.5v.5h-.7v-.2h-.3zM203.5 150.3h.3M204 150.3h-.2v.3" fill="none" stroke="#000" stroke-width=".2"/>
<path d="M195.5 150.2h8v.3h-8z" fill="#fff"/>
<path d="M195.5 150.2h8v.3h-8z" fill="none" stroke="#000" stroke-width=".2"/>
<path d="M218.5 150.1h.5v.2h.5v.5h-.7v-.2h-.3zM209.5 150.3h.5v-.2h.5v.2h-.5h.5v.3h-.3v.2h-.7zM218.8 150.3v.3l.2-.3zM218.5 150.3h.3zM210.2 150.3v.3z" fill="#fff"/>
<path d="M210 150.3h.5v-.2h-.5v.2h-.5v.5h.7v-.2h.3v-.3M210.2 150.3v.3M218.5 150.1h.5v.2h.5v.5h-.7v-.2h-.3zM218.5 150.3h.3M219 150.3h-.2v.3" fill="none" stroke="#000" stroke-width=".2"/>
<path d="M210.5 150.2h8v.3h-8z" fill="#fff"/>
<path d="M210.5 150.2h8v.3h-8z" fill="none" stroke="#000" stroke-width=".2"/>
<path d="M233.5 150.1h.5v.2h.5v.5h-.7v-.2h-.3zM224.5 150.3h.5v-.2h.5v.2h-.5h.5v.3h-.3v.2h-.7zM233.8 150.3v.3l.2-.3zM233.5 150.3h.3zM225.2 150.3v.3z" fill="#fff"/>
<path d="M225 150.3h.5v-.2h-.5v.2h-.5v.5h.7v-.2h.3v-.3M225.2 150.3v.3M233.5 150.1h.5v.2h.5v.5h-.7v-.2h-.3zM233.5 150.3h.3M234 150.3h-.2v.3" fill="none" stroke="#000" stroke-width=".2"/>
<path d="M225.5 150.2h8v.3h-8z" fill="#fff"/>
<path d="M225.5 150.2h8v.3h-8z" fill="none" stroke="#000" stroke-width=".2"/>
<path d="M248.5 150.1h.5v.2h.5v.5h-.7v-.2h-.3zM239.5 150.3h.5v-.2h.5v.2h-.5h.5v.3h-.3v.2h-.7zM248.8 150.3v.3l.2-.3zM248.5 150.3h.3zM240.2 150.3v.3z" fill="#fff"/>
<path d="M240 150.3h.5v-.2h-.5v.2h-.5v.5h.7v-.2h.3v-.3M240.2 150.3v.3M248.5 150.1h.5v.2h.5v.5h-.7v-.2h-.3zM248.5 150.3h.3M249 150.3h-.2v.3" fill="none" stroke="#000" stroke-width=".2"/>
<path d="M240.5 150.2h8v.3h-8z" fill="#fff"/>
<path d="M240.5 150.2h8v.3h-8z" fill="none" stroke="#000" stroke-width=".2"/>
<path d="M263.5 150.1h.5v.2h.5v.5h-.7v-.2h-.3zM254.5 150.3h.5v-.2h.5v.2h-.5h.5v.3h-.3v.2h-.7zM263.8 150.3v.3l.2-.3zM263.5 150.3h.3zM255.2 150.3v.3z" fill="#fff"/>
<path d="M255 150.3h.5v-.2h-.5v.2h-.5v.5h.7v-.2h.3v-.3M255.2 150.3v.3M263.5 150.1h.5v.2h.5v.5h-.7v-.2h-.3zM263.5 150.3h.3M264 150.3h-.2v.3" fill="none" stroke="#000" stroke-width=".2"/>
<path d="M255.5 150.2h8v.3h-8z" fill="#fff"/>
<path d="M255.5 150.2h8v.3h-8z" fill="none" stroke="#000" stroke-width=".2"/>
<path d="M278.5 150.1h.5v.2h.5v.5h-.7v-.2h-.3zM269.5 150.3h.5v-.2h.5v.2h-.5h.5v.3h-.3v.2h-.7zM278.8 150.3v.3l.2-.3zM278.5 150.3h.3zM270.2 150.3v.3z" fill="#fff"/>
<path d="M270 150.3h.5v-.2h-.5v.2h-.5v.5h.7v-.2h.3v-.3M270.2 150.3v.3M278.5 150.1h.5v.2h.5v.5h-.7v-.2h-.3zM278.5 150.3h.3M279 150.3h-.2v.3" fill="none" stroke="#000" stroke-width=".2"/>
<path d="M270.5 150.2h8v.3h-8z" fill="#fff"/>
<path d="M270.5 150.2h8v.3h-8z" fill="none" stroke="#000" stroke-width=".2"/>
<path d="M293.5 150.1h.5v.2h.5v.5h-.7v-.2h-.3zM284.5 150.3h.5v-.2h.5v.2h-.5h.5v.3h-.3v.2h-.7zM293.8 150.3v.3l.2-.3zM293.5 150.3h.3zM285.2 150.3v.3z" fill="#fff"/>
<path d="M285 150.3h.5v-.2h-.5v.2h-.5v.5h.7v-.2h.3v-.3M285.2 150.3v.3M293.5 150.1h.5v.2h.5v.5h-.7v-.2h-.3zM293.5 150.3h.3M294 150.3h-.2v.3" fill="none" stroke="#000" stroke-width=".2"/>
<path d="M285.5 150.2h8v.3h-8z" fill="#fff"/>
<path d="M285.5 150.2h8v.3h-8z" fill="none" stroke="#000" stroke-width=".2"/>
<path d="M308.5 150.1h.5v.2h.5v.5h-.7v-.2h-.3zM299.5 150.3h.5v-.2h.5v.2h-.5h.5v.3h-.3v.2h-.7zM308.8 150.3v.3l.2-.3zM308.5 150.3h.3zM300.2 150.3v.3z" fill="#fff"/>
<path d="M300 150.3h.5v-.2h-.5v.2h-.5v.5h.7v-.2h.3v-.3M300.2 150.3v.3M308.5 150.1h.5v.2h.5v.5h-.7v-.2h-.3zM308.5 150.3h.3M309 150.3h-.2v.3" fill="none" stroke="#000" stroke-width=".2"/>
<path d="M300.5 150.2h8v.3h-8z" fill="#fff"/>
<path d="M300.5 150.2h8v.3h-8z" fill="none" stroke="#000" stroke-width=".2"/>
<path d="M323.5 150.1h.5v.2h.5v.5h-.7v-.2h-.3zM314.5 150.3h.5v-.2h.5v.2h-.5h.5v.3h-.3v.2h-.7zM323.8 150.3v.3l.2-.3zM323.5 150.3h.3zM315.2 150.3v.3z" fill="#fff"/>
<path d="M315 150.3h.5v-.2h-.5v.2h-.5v.5h.7v-.2h.3v-.3M315.2 150.3v.3M323.5 150.1h.5v.2h.5v.5h-.7v-.2h-.3zM323.5 150.3h.3M324 150.3h-.2v.3" fill="none" stroke="#000" stroke-width=".2"/>
<path d="M315.5 150.2h8v.3h-8z" fill="#fff"/>
<path d="M315.5 150.2h8v.3h-8z" fill="none" stroke="#000" stroke-width=".2"/>
<path d="M338.5 150.1h.5v.2h.5v.5h-.7v-.2h-.3zM329.5 150.3h.5v-.2h.5v.2h-.5h.5v.3h-.3v.2h-.7zM338.8 150.3v.3l.2-.3zM338.5 150.3h.3zM330.2 150.3v.3z" fill="#fff"/>
<path d="M330 150.3h.5v-.2h-.5v.2h-.5v.5h.7v-.2h.3v-.3M330.2 150.3v.3M338.5 150.1h.5v.2h.5v.5h-.7v-.2h-.3zM338.5 150.3h.3M339 150.3h-.2v.3" fill="none" stroke="#000" stroke-width=".2"/>
<path d="M330.5 150.2h8v.3h-8z" fill="#fff"/>
<path d="M330.5 150.2h8v.3h-8z" fill="none" stroke="#000" stroke-width=".2"/>
<path d="M353.5 150.1h.5v.2h.5v.5h-.7v-.2h-.3zM344.5 150.3h.5v-.2h.5v.2h-.5h.5v.3h-.3v.2h-.7zM353.8 150.3v.3l.2-.3zM353.5 150.3h.3zM345.2 150.3v.3z" fill="#fff"/>
<path d="M345 150.3h.5v-.2h-.5v.2h-.5v.5h.7v-.2h.3v-.3M345.2 150.3v.3M353.5 150.1h.5v.2h.5v.5h-.7v-.2h-.3zM353.5 150.3h.3M354 150.3h-.2v.3" fill="none" stroke="#000" stroke-width=".2"/>
<path d="M345.5 150.2h8v.3h-8z" fill="#fff"/>
<path d="M345.5 150.2h8v.3h-8z" fill="none" stroke="#000" stroke-width=".2"/>
<path d="M368.5 150.1h.5v.2h.5v.5h-.7v-.2h-.3zM359.5 150.3h.5v-.2h.5v.2h-.5h.5v.3h-.3v.2h-.7zM368.8 150.3v.3l.2-.3zM368.5 150.3h.3zM360.2 150.3v.3z" fill="#fff"/>
<path d="M360 150.3h.5v-.2h-.5v.2h-.5v.5h.7v-.2h.3v-.3M360.2 150.3v.3M368.5 150.1h.5v.2h.5v.5h-.7v-.2h-.3zM368.5 150.3h.3M369 150.3h-.2v.3" fill="none" stroke="#000" stroke-width=".2"/>
<path d="M360.5 150.2h8v.3h-8z" fill="#fff"/>
<path d="M360.5 150.2h8v.3h-8z" fill="none" stroke="#000" stroke-width=".2"/>
<path d="M383.5 150.1h.5v.2h.5v.5h-.7v-.2h-.3zM374.5 150.3h.5v-.2h.5v.2h-.5h.5v.3h-.3v.2h-.7zM383.8 150.3v.3l.2-.3zM383.5 150.3h.3zM375.2 150.3v.3z" fill="#fff"/>
<path d="M375 150.3h.5v-.2h-.5v.2h-.5v.5h.7v-.2h.3v-.3M375.2 150.3v.3M383.5 150.1h.5v.2h.5v.5h-.7v-.2h-.3zM383.5 150.3h.3M384 150.3h-.2v.3" fill="none" stroke="#000" stroke-width=".2"/>
<path d="M375.5 150.2h8v.3h-8z" fill="#fff"/>
<path d="M375.5 150.2h8v.3h-8z" fill="none" stroke="#000" stroke-width=".2"/>
<path d="M398.5 150.1h.5v.2h.5v.5h-.7v-.2h-.3zM389.5 150.3h.5v-.2h.5v.2h-.5h.5v.3h-.3v.2h-.7zM398.8 150.3v.3l.2-.3zM398.5 150.3h.3zM390.2 150.3v.3z" fill="#fff"/>
<path d="M390 150.3h.5v-.2h-.5v.2h-.5v.5h.7v-.2h.3v-.3M390.2 150.3v.3M398.5 150.1h.5v.2h.5v.5h-.7v-.2h-.3zM398.5 150.3h.3M399 150.3h-.2v.3" fill="none" stroke="#000" stroke-width=".2"/>
<path d="M390.5 150.2h8v.3h-8z" fill="#fff"/>
<path d="M390.5 150.2h8v.3h-8z" fill="none" stroke="#000" stroke-width=".2"/>
<path d="M413.5 150.1h.5v.2h.5v.5h-.7v-.2h-.3zM404.5 150.3h.5v-.2h.5v.2h-.5h.5v.3h-.3v.2h-.7zM413.8 150.3v.3l.2-.3zM413.5 150.3h.3zM405.2 150.3v.3z" fill="#fff"/>
<path d="M405 150.3h.5v-.2h-.5v.2h-.5v.5h.7v-.2h.3v-.3M405.2 150.3v.3M413.5 150.1h.5v.2h.5v.5h-.7v-.2h-.3zM413.5 150.3h.3M414 150.3h-.2v.3" fill="none" stroke="#000" stroke-width=".2"/>
<path d="M405.5 150.2h8v.3h-8z" fill="#fff"/>
<path d="M405.5 150.2h8v.3h-8z" fill="none" stroke="#000" stroke-width=".2"/>
<path d="M427.5 150.1h.5v.2h.5v.5h-.7v-.2h-.3zM418.5 150.3h.5v-.2h.5v.2h-.5h.5v.3h-.3v.2h-.7zM427.8 150.3v.3l.2-.3zM427.5 150.3h.3zM419.2 150.3v.3z" fill="#fff"/>
<path d="M419 150.3h.5v-.2h-.5v.2h-.5v.5h.7v-.2h.3v-.3M419.2 150.3v.3M427.5 150.1h.5v.2h.5v.5h-.7v-.2h-.3zM427.5 150.3h.3M428 150.3h-.2v.3" fill="none" stroke="#000" stroke-width=".2"/>
<path d="M419.5 150.2h8v.3h-8z" fill="#fff"/>
<path d="M419.5 150.2h8v.3h-8z" fill="none" stroke="#000" stroke-width=".2"/>
<path d="M24.6 150.1h.5v.2h.4v.5h-.7v-.2h-.2zM15.5 150.3h.4v-.2h.5v.2h-.5h.5v.3h-.2v.2h-.7zM24.8 150.3v.3l.3-.3zM24.6 150.3h.2zM16.2 150.3v.3z" fill="#fff"/>
<path d="M15.9 150.3h.5v-.2h-.5v.2h-.4v.5h.7v-.2h.2v-.3M16.2 150.3v.3M24.6 150.1h.5v.2h.4v.5h-.7v-.2h-.2zM24.6 150.3h.2M25.1 150.3h-.3v.3" fill="none" stroke="#000" stroke-width=".2"/>
<path d="M16.4 150.2h8.2v.3h-8.2z" fill="#fff"/>
<g fill="none" stroke="#000" stroke-width=".2">
<path d="M30 80.1h.5v1h-.5zM30 80.6l.2-1.9 .5-1.8 1-1.8 1.2-1.5 1.5-1.2 1.9-1 1.8-.6 1.9-.2v10M30.5 80.1h9v.4h-9zM39.5 80.1h.5v1h-.5zM60 80.1h.5v1h-.5zM60 80.6l.2-1.9 .5-1.8 .9-1.7 1.3-1.6 1.5-1.2 1.9-1 1.8-.6 1.9-.2v10M60.5 80.1h9v.4h-9zM69.5 80.1h.5v1h-.5zM90 80.1h.5v1h-.5zM90 80.6l.2-1.9 .5-1.8 .9-1.7 1.3-1.6 1.5-1.2 1.9-1 1.8-.6 1.9-.2v10M90.5 80.1h9v.4h-9zM99.5 80.1h.5v1h-.5z"/>
<path d="M120 80.1h.5v1h-.5zM120 80.6l.2-1.9 .5-1.8 .9-1.7 1.3-1.6 1.5-1.2 1.9-1 1.8-.6 1.9-.2v10M120.5 80.1h9v.4h-9zM129.5 80.1h.5v1h-.5zM150 80.1h.5v1h-.5zM150 80.6l.2-1.9 .5-1.8 .9-1.7 1.3-1.6 1.5-1.2 1.9-1 1.8-.6 1.9-.2v10M150.5 80.1h9v.4h-9zM159.5 80.1h.5v1h-.5zM164 80.1h.5v1h-.5zM164 80.6v-10l1.9 .2 1.8 .6 1.7 .9 1.7 1.3 1.2 1.5 1 1.8 .5 1.8 .2 1.9M164.5 80.1h9v.4h-9zM173.5 80.1h.5v1h-.5z"/>
<path d="M193.1 83.5v-.5h1v.5h-1v8.5h.4v-8.5M193.1 92h.4v8.5h-.4zM250.5 83.5h-.6v-.5h1v9h-.4v-8.5h.4M250.5 92h.4v8.5h-.4zM270 80.1h.5v1h-.5zM270 80.6l.2-1.9 .5-1.8 .9-1.7 1.3-1.6 1.5-1.2 1.9-1 1.8-.6 1.9-.2v10M270.5 80.1h9v.4h-9zM279.5 80.1h.5v1h-.5zM300 80.1h.5v1h-.5zM300 80.6l.2-1.9 .5-1.8 .9-1.7 1.3-1.6 1.5-1.2 1.9-1 1.8-.6 1.9-.2v10M300.5 80.1h9v.4h-9zM309.5 80.1h.5v1h-.5z"/>
<path d="M330 80.1h.5v1h-.5zM330 80.6l.2-1.9 .6-2 .9-1.6 1.2-1.5 1.5-1.2 1.9-1 1.8-.6 1.9-.2v10M330.5 80.1h9v.4h-9zM339.5 80.1h.5v1h-.5zM360 80.1h.5v1h-.5zM360 80.6l.2-1.9 .6-2 .9-1.6 1.2-1.5 1.5-1.2 1.9-1 1.8-.6 1.9-.2v10M360.5 80.1h9v.4h-9zM369.5 80.1h.5v1h-.5zM390 80.1h.5v1h-.5zM390 80.6l.2-1.9 .6-2 .9-1.6 1.2-1.5 1.5-1.2 1.9-1 1.8-.6 1.9-.2v10M390.5 80.1h9v.4h-9zM399.5 80.1h.5v1h-.5z"/>
<path d="M418 80.1h.5v1h-.5zM418 80.6l.2-1.9 .6-2 .9-1.6 1.2-1.5 1.5-1.2 1.9-1 1.8-.6 1.9-.2v10M418.5 80.1h9v.4h-9zM427.5 80.1h.5v1h-.5zM16 102.8h.5v1h-.5zM16 103.3v10l1.9-.1 1.8-.6 1.9-1 1.5-1.2 1.2-1.5 1-1.8 .5-1.8 .2-2M16.5 103.5h9v.3h-9zM25.5 102.8h.5v1h-.5zM74 102.8h.5v1h-.5zM74 103.3v10l1.9-.1 1.8-.6 1.9-1 1.5-1.2 1.3-1.6 .9-1.7 .5-1.8 .2-2M74.5 103.5h9v.3h-9zM83.5 102.8h.5v1h-.5z"/>
<path d="M134 102.8h.5v1h-.5zM134 103.3v10l1.9-.1 1.8-.6 1.9-1 1.5-1.2 1.3-1.6 .9-1.7 .5-1.8 .2-2M134.5 103.5h9v.3h-9zM143.5 102.8h.5v1h-.5zM193.1 100.5h1v.5h-1zM222 102.8h.5v1h-.5zM222 103.3v10l1.9-.1 1.8-.6 1.9-1 1.5-1.2 1.3-1.6 .9-1.7 .5-1.8 .2-2M222.5 103.5h9v.3h-9zM231.5 102.8h.5v1h-.5zM249.9 100.5h1v.5h-1zM270 102.8h.5v1h-.5zM270 103.3l.2 2 .5 1.8 1 1.8 1.2 1.5 1.7 1.3 1.7 .9 1.8 .6 1.9 .1v-10"/>
<path d="M270.5 103.5h9v.3h-9zM279.5 102.8h.5v1h-.5zM284 102.8h.5v1h-.5zM284 103.3v10l1.9-.1 1.8-.6 1.9-1 1.5-1.2 1.3-1.6 .9-1.7 .5-1.8 .2-2M284.5 103.5h9v.3h-9zM293.5 102.8h.5v1h-.5zM340.8 115h1v.5h-1zM341.3 115h10l-.1 1.9-.6 2-1 1.7-1.2 1.5-1.5 1.2-1.8 1-1.8 .5-2 .2M341.5 115.5h.3v9h-.3zM373 102.8h.5v1h-.5zM373 103.3v10l1.9-.1 1.8-.6 1.9-1 1.5-1.2 1.2-1.5 .9-1.6 .6-2 .2-2M373.5 103.5h9v.3h-9z"/>
<path d="M382.5 102.8h.5v1h-.5zM340.8 124.5h1v.5h-1zM16.4 150.2h8.2v.3h-8.2z"/>
</g>
<path d="M12 32l3 3h.5v-3zM25.5 32v3h4v-3zM39.5 32v3h5v-3zM54.5 32v3h5v-3zM69.5 32v3h5v-3zM84.5 32v3h5v-3zM99.5 32v3h5v-3zM114.5 32v3h5v-3zM129.5 32v3h5v-3zM144.5 32v3h5v-3zM159.5 32v3h5v-3zM174.5 32v3h5v-3zM189.5 32v3h5.5l-3-3z" fill-rule="evenodd" fill="#4a4a4a"/>
<g fill="none" stroke="#000" stroke-width=".2">
<path d="M12 32h3.5v3h-.5zM25.5 32h4v3h-4zM39.5 32h5v3h-5zM54.5 32h5v3h-5zM69.5 32h5v3h-5zM84.5 32h5v3h-5zM99.5 32h5v3h-5zM114.5 32h5v3h-5zM129.5 32h5v3h-5zM144.5 32h5v3h-5zM159.5 32h5v3h-5zM174.5 32h5v3h-5z"/>
<path d="M189.5 32h2.5l3 3h-5.5z"/>
</g>
<path d="M192 12h60l-3 3h-54z" fill-rule="evenodd" fill="#4a4a4a"/>
<path d="M192 12h60l-3 3h-54z" fill="none" stroke="#000" stroke-width=".2"/>
<path d="M252 32l-3 3h5.5v-3zM264.5 32v3h5v-3zM279.5 32v3h5v-3zM294.5 32v3h5v-3zM309.5 32v3h5v-3zM324.5 32v3h5v-3zM339.5 32v3h5v-3zM354.5 32v3h5v-3zM369.5 32v3h5v-3zM384.5 32v3h5v-3zM399.5 32v3h5v-3zM414.5 32v3h4v-3zM428.5 32v3h.5l3-3z" fill-rule="evenodd" fill="#4a4a4a"/>
<g fill="none" stroke="#000" stroke-width=".2">
<path d="M252 32h2.5v3h-5.5zM264.5 32h5v3h-5zM279.5 32h5v3h-5zM294.5 32h5v3h-5zM309.5 32h5v3h-5zM324.5 32h5v3h-5zM339.5 32h5v3h-5zM354.5 32h5v3h-5zM369.5 32h5v3h-5zM384.5 32h5v3h-5zM399.5 32h5v3h-5zM414.5 32h4v3h-4z"/>
<path d="M428.5 32h3.5l-3 3h-.5z"/>
</g>
<path d="M429 35v52.5h3v-55.5zM429 96.5v52.5l3 3v-55.5z" fill-rule="evenodd" fill="#4a4a4a"/>
<path d="M432 32v55.5h-3v-52.5zM429 96.5h3v55.5l-3-3z" fill="none" stroke="#000" stroke-width=".2"/>
<path d="M12 96.5v55.5l3-3v-52.5zM12 32v55.5h3v-52.5z" fill-rule="evenodd" fill="#4a4a4a"/>
<path d="M12 32l3 3v52.5h-3zM12 96.5h3v52.5l-3 3z" fill="none" stroke="#000" stroke-width=".2"/>
<path d="M428.5 149v3h3.5l-3-3zM414.5 149v3h4v-3zM399.5 149v3h5v-3zM384.5 149v3h5v-3zM369.5 149v3h5v-3zM354.5 149v3h5v-3zM339.5 149v3h5v-3zM324.5 149v3h5v-3zM309.5 149v3h5v-3zM294.5 149v3h5v-3zM279.5 149v3h5v-3zM264.5 149v3h5v-3zM249.5 149v3h5v-3zM234.5 149v3h5v-3zM219.5 149v3h5v-3zM204.5 149v3h5v-3zM189.5 149v3h5v-3zM174.5 149v3h5v-3zM159.5 149v3h5v-3zM144.5 149v3h5v-3zM129.5 149v3h5v-3zM114.5 149v3h5v-3zM99.5 149v3h5v-3zM84.5 149v3h5v-3zM69.5 149v3h5v-3zM54.5 149v3h5v-3zM39.5 149v3h5v-3zM25.5 149v3h4v-3zM15 149l-3 3h3.5v-3z" fill-rule="evenodd" fill="#4a4a4a"/>
<g fill="none" stroke="#000" stroke-width=".2">
<path d="M12 152l3-3h.5v3zM25.5 149h4v3h-4zM39.5 149h5v3h-5zM54.5 149h5v3h-5zM69.5 149h5v3h-5zM84.5 149h5v3h-5zM99.5 149h5v3h-5zM114.5 149h5v3h-5zM129.5 149h5v3h-5zM144.5 149h5v3h-5zM159.5 149h5v3h-5zM174.5 149h5v3h-5z"/>
<path d="M189.5 149h5v3h-5zM204.5 149h5v3h-5zM219.5 149h5v3h-5zM234.5 149h5v3h-5zM249.5 149h5v3h-5zM264.5 149h5v3h-5zM279.5 149h5v3h-5zM294.5 149h5v3h-5zM309.5 149h5v3h-5zM324.5 149h5v3h-5zM339.5 149h5v3h-5zM354.5 149h5v3h-5z"/>
<path d="M369.5 149h5v3h-5zM384.5 149h5v3h-5zM399.5 149h5v3h-5zM414.5 149h4v3h-4zM428.5 149h.5l3 3h-3.5z"/>
</g>
<path d="M174 79v3h18v-3zM160 79v3h4v-3zM130 79v3h20v-3zM100 79v3h20v-3zM70 79v3h20v-3zM40 79v3h20v-3zM15 79v3h15v-3z" fill-rule="evenodd" fill="#4a4a4a"/>
<path d="M15 79h15v3h-15zM40 79h20v3h-20zM70 79h20v3h-20zM100 79h20v3h-20zM130 79h20v3h-20zM160 79h4v3h-4zM174 79h18v3h-18z" fill="none" stroke="#000" stroke-width=".2"/>
<path d="M428 79v3h1v-3zM400 79v3h18v-3zM370 79v3h20v-3zM340 79v3h20v-3zM310 79v3h20v-3zM280 79v3h20v-3zM252 79v3h18v-3z" fill-rule="evenodd" fill="#4a4a4a"/>
<path d="M252 79h18v3h-18zM280 79h20v3h-20zM310 79h20v3h-20zM340 79h20v3h-20zM370 79h20v3h-20zM400 79h18v3h-18zM428 79h1v3h-1z" fill="none" stroke="#000" stroke-width=".2"/>
<path d="M15 102v3h1v-3zM26 102v3h48v-3zM84 102v3h50v-3zM144 102v3h78v-3zM232 102v3h38v-3zM280 102v3h4v-3zM294 102v3h79v-3zM383 102v3h46v-3z" fill-rule="evenodd" fill="#4a4a4a"/>
<path d="M15 102h1v3h-1zM26 102h48v3h-48zM84 102h50v3h-50zM144 102h78v3h-78zM232 102h38v3h-38zM280 102h4v3h-4zM294 102h79v3h-79zM383 102h46v3h-46z" fill="none" stroke="#000" stroke-width=".2"/>
<path d="M161 35h2v44h-2z" fill-rule="evenodd" fill="#4a4a4a"/>
<path d="M161 35h2v44h-2z" fill="none" stroke="#000" stroke-width=".2"/>
<path d="M71 35h2v44h-2z" fill-rule="evenodd" fill="#4a4a4a"/>
<path d="M71 35h2v44h-2z" fill="none" stroke="#000" stroke-width=".2"/>
<path d="M191 105h2v44h-2z" fill-rule="evenodd" fill="#4a4a4a"/>
<path d="M191 105h2v44h-2z" fill="none" stroke="#000" stroke-width=".2"/>
<path d="M41 35h2v44h-2z" fill-rule="evenodd" fill="#4a4a4a"/>
<path d="M41 35h2v44h-2z" fill="none" stroke="#000" stroke-width=".2"/>
<path d="M101 35h2v44h-2z" fill-rule="evenodd" fill="#4a4a4a"/>
<path d="M101 35h2v44h-2z" fill="none" stroke="#000" stroke-width=".2"/>
<path d="M131 35h2v44h-2z" fill-rule="evenodd" fill="#4a4a4a"/>
<path d="M131 35h2v44h-2z" fill="none" stroke="#000" stroke-width=".2"/>
<path d="M71 105h2v44h-2z" fill-rule="evenodd" fill="#4a4a4a"/>
<path d="M71 105h2v44h-2z" fill="none" stroke="#000" stroke-width=".2"/>
<path d="M131 105h2v44h-2z" fill-rule="evenodd" fill="#4a4a4a"/>
<path d="M131 105h2v44h-2z" fill="none" stroke="#000" stroke-width=".2"/>
<path d="M251 105h2v44h-2z" fill-rule="evenodd" fill="#4a4a4a"/>
<path d="M251 105h2v44h-2z" fill="none" stroke="#000" stroke-width=".2"/>
<path d="M281 35h2v44h-2z" fill-rule="evenodd" fill="#4a4a4a"/>
<path d="M281 35h2v44h-2z" fill="none" stroke="#000" stroke-width=".2"/>
<path d="M311 35h2v44h-2z" fill-rule="evenodd" fill="#4a4a4a"/>
<path d="M311 35h2v44h-2z" fill="none" stroke="#000" stroke-width=".2"/>
<path d="M341 35h2v44h-2z" fill-rule="evenodd" fill="#4a4a4a"/>
<path d="M341 35h2v44h-2z" fill="none" stroke="#000" stroke-width=".2"/>
<path d="M371 35h2v44h-2z" fill-rule="evenodd" fill="#4a4a4a"/>
<path d="M371 35h2v44h-2z" fill="none" stroke="#000" stroke-width=".2"/>
<path d="M401 35h2v44h-2z" fill-rule="evenodd" fill="#4a4a4a"/>
<path d="M401 35h2v44h-2z" fill="none" stroke="#000" stroke-width=".2"/>
<path d="M341 105v10h2v-10zM341 125v24h2v-24z" fill-rule="evenodd" fill="#4a4a4a"/>
<path d="M341 105h2v10h-2zM341 125h2v24h-2z" fill="none" stroke="#000" stroke-width=".2"/>
<path d="M281 105h2v44h-2z" fill-rule="evenodd" fill="#4a4a4a"/>
<path d="M281 105h2v44h-2z" fill="none" stroke="#000" stroke-width=".2"/>
<path d="M192 101v1h3v-1zM192 35v48h3v-48z" fill-rule="evenodd" fill="#4a4a4a"/>
<path d="M192 35h3v48h-3zM192 101h3v1h-3z" fill="none" stroke="#000" stroke-width=".2"/>
<path d="M192 12l3 3v20l-3-3z" fill-rule="evenodd" fill="#4a4a4a"/>
<path d="M192 12l3 3v20l-3-3z" fill="none" stroke="#000" stroke-width=".2"/>
<path d="M252 12v20l-3 3v-20z" fill-rule="evenodd" fill="#4a4a4a"/>
<path d="M252 12v20l-3 3v-20z" fill="none" stroke="#000" stroke-width=".2"/>
<path d="M249 35v48h3v-48zM249 101v1h3v-1z" fill-rule="evenodd" fill="#4a4a4a"/>
<path d="M249 35h3v48h-3zM249 101h3v1h-3zM388 162h10v1.5h-10z" fill="none" stroke="#000" stroke-width=".2"/>
<path d="M3 166h438" fill="none" stroke="#000" stroke-width=".3"/>
<path d="M388 162h10v1.5h-10z" fill="#000"/>
<path d="M398 162h10v1.5h-10z" fill="#fff"/>
<path d="M398 162h10v1.5h-10zM408 162h10v1.5h-10z" fill="none" stroke="#000" stroke-width=".2"/>
<path d="M408 162h10v1.5h-10z" fill="#000"/>
<path d="M418 162h10v1.5h-10z" fill="#fff"/>
<path d="M418 162h10v1.5h-10zM428 162h10v1.5h-10z" fill="none" stroke="#000" stroke-width=".2"/>
<path d="M428 162h10v1.5h-10z" fill="#000"/>
<text font-size="4" x="6" y="171.5">Buerogebaeude (Phantasy Office Building, AC20-Institute-Var-2) — Grundriss: 1. Obergeschoss</text>
<text font-size="2.6" x="6" y="177.7">Maßstab 1:100 · Schnitthöhe 1.20 m über Geschossebene · Aus IFC erzeugt (AC20-Institute-Var-2.ifc, IfcOpenShell IfcConvert 0.9.0)</text>
<g font-size="2.2">
<text x="387.4" y="161">0</text>
<text x="436.2" y="161">5 m</text>
</g>
<g font-size="2">
<text x="21.2" y="56.7">Buero Mueller I</text>
<text x="26.3" y="58.7">219</text>
<text x="49.9" y="56.7">Buero Mueller II</text>
<text x="55.3" y="58.7">218</text>
<text x="79.9" y="56.7">Buero MuellerIII</text>
<text x="85.3" y="58.7">217</text>
<text x="109.6" y="56.7">Buero Mueller IV</text>
<text x="115.3" y="58.7">216</text>
<text x="139.8" y="56.7">Buero Mueller V</text>
<text x="145.3" y="58.7">215</text>
<text x="172.3" y="56.7">WC Damen</text>
<text x="175.8" y="58.7">214</text>
<text x="214.2" y="58.2">Flur 1.OG Treppe</text>
<text x="261.5" y="56.7">WC Herren</text>
<text x="264.8" y="58.7">213</text>
<text x="290.2" y="56.7">Buero Schmitt I</text>
<text x="295.3" y="58.7">212</text>
<text x="320.4" y="56.7">Buero Schmidt</text>
<text x="325.3" y="58.7">211</text>
<text x="350.7" y="56.7">Buero Schmid</text>
<text x="355.3" y="58.7">210</text>
<text x="379.6" y="56.7">Buero Schmied I</text>
<text x="385.3" y="58.7">209</text>
<text x="408.3" y="56.7">Buero Schmied II</text>
<text x="414.3" y="58.7">208</text>
<text x="220.3" y="60.2">221</text>
<text x="96.6" y="91.7">Flur 1.OG West</text>
<text x="101.8" y="93.7">220</text>
<text x="334.3" y="91.7">Flur 1.OG Ost</text>
<text x="338.8" y="93.7">222</text>
<text x="34.6" y="126.7">Buero Obermueller</text>
<text x="41.3" y="128.7">201</text>
<text x="92.2" y="126.7">Buero Mueller VI + VII</text>
<text x="100.3" y="128.7">202</text>
<text x="151.9" y="126.7">Buero Mueller VIII + IX</text>
<text x="160.3" y="128.7">203</text>
<text x="213.7" y="126.7">Buero Oberschmitt</text>
<text x="220.3" y="128.7">204</text>
<text x="259.9" y="126.7">Buero Schmitt II</text>
<text x="265.3" y="128.7">205</text>
<text x="305.6" y="126.7">Buero IL Sekr.</text>
<text x="310.3" y="128.7">206</text>
<text x="382.2" y="126.7">Buero IL</text>
<text x="384.3" y="128.7">207</text>
<text x="6" y="182.5">© Institute for Automation and Applied Informatics (IAI) / Karlsruhe Institute of Technology (KIT) - KIT IFC Examples, https://www.ifcwiki.org/index.php?title=KIT_IFC_Examples · LicenseRef-KIT-unrestricted</text>
</g>
</svg>
